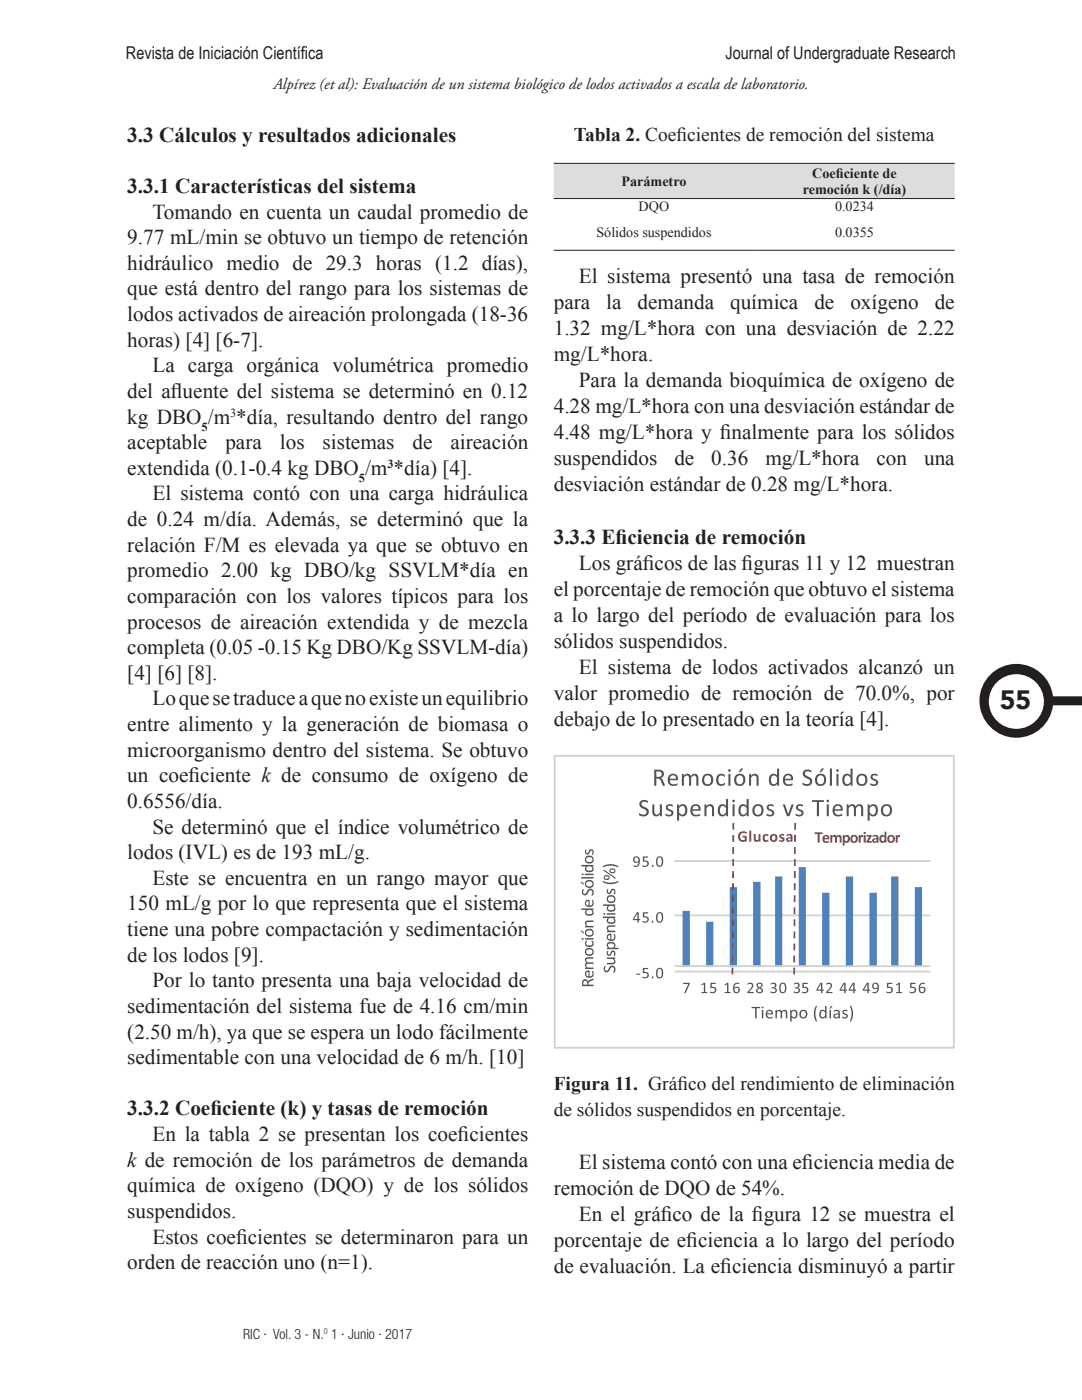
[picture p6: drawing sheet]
<svg xmlns="http://www.w3.org/2000/svg" width="216mm" height="279mm" viewBox="0 0 216 279" stroke-linecap="round" stroke-linejoin="round" font-family="sans-serif">
<path d="M197.2 135a7.4 7.4 0 0 1 7.8-2.2 7.4 7.4 0 0 1 5.1 6.2h5.8v1.8h-5.8a7.4 7.4 0 0 1-10.3 5.8 7.4 7.4 0 0 1-2.6-11.6zM197.3 140a5.5 5.5 0 0 0 11 0 5.5 5.5 0 0 0-11 0z" fill="#231f20"/>
<path d="M110.5 32.6h40v7h-40zM150.5 32.6h40v7h-40z" fill="#dcdddf"/>
<path d="M110.5 32.6h80M110.5 39.6h80M110.5 49.9h80" fill="none" stroke="#231f20" stroke-width=".2"/>
<path d="M134.6 171.8h51M134.6 182.7h51M134.6 193.9h51" fill="none" stroke="#cfd0cf" stroke-width=".35"/>
<path d="M182.5 177.1h1.5v15.9h-1.5zM177.8 174.9h1.5v18.1h-1.5zM173.5 178.2h1.4v14.8h-1.4zM168.8 174.9h1.4v18.1h-1.4zM164.1 178.2h1.4v14.8h-1.4zM159.4 173.1h1.4v19.9h-1.4zM154.7 174.9h1.4v18.1h-1.4zM150.3 176h1.5v17h-1.5zM145.6 177.1h1.5v15.9h-1.5zM140.9 183.9h1.4v9.1h-1.4zM136.2 181.8h1.4v11.2h-1.4z" fill="#4d82bd"/>
<path d="M134.6 192.8h51" fill="none" stroke="#cfd0cf" stroke-width=".35"/>
<g fill="#515456">
<path d="M127 194.3h.7v.2h-.7z"/>
<path d="M128.3 193.2h1v.2h-.8v.6a.7 .7 0 0 1 1 .8 .7 .7 0 0 1-1.1 .4l-.2-.1v-.2a.5 .5 0 0 0 .7 .1 .5 .5 0 0 0 0-.8h-.6z"/>
<path d="M128.3 182.1h1v.2h-.8v.6a.7 .7 0 0 1 1 .7 .7 .7 0 0 1-1.1 .5l-.2-.1v-.2a.5 .5 0 0 0 .7 .1 .5 .5 0 0 0 0-.8h-.6z"/>
<path d="M128.3 170.9l1 .1v.2h-.8v.5a.7 .7 0 0 1 1 .8 .7 .7 0 0 1-1.1 .5l-.2-.1v-.2a.5 .5 0 0 0 .7 0 .5 .5 0 0 0 0-.7l-.6-.1z"/>
<path d="M136.3 196.2h1.3l-.8 2h-.3l.8-1.8h-1z"/>
<path d="M140 196.5l.5-.4 .2 .1v1.8h.4v.2h-1.1v-.2h.4v-1.6l-.4 .3z"/>
<path d="M141.8 196.2h1v.2h-.8v.6a.7 .7 0 0 1 .9 .7 .7 .7 0 0 1-1.1 .5l-.1-.1v-.2a.5 .5 0 0 0 .7 0 .5 .5 0 0 0 0-.7h-.6z"/>
<path d="M144.6 196.5l.5-.4 .2 .1v1.8h.4v.2h-1.1v-.2h.5v-1.6l-.5 .3z"/>
<path d="M149.2 196.3a.67 .67 0 0 1 1 0 .67 .67 0 0 1-.1 1l-.7 .7h1v.2h-1.3v-.3l.7-.7a.49 .49 0 0 0 .1-.7 .49 .49 0 0 0-.7 0z"/>
<path d="M153.8 196.3a.58 .58 0 0 1 .9-.1 .58 .58 0 0 1-.1 .9h-.1a.6 .6 0 0 1 .5 .8 .6 .6 0 0 1-.9 .3 .27 .27 0 0 1-.3-.1 .27 .27 0 0 1 0-.3 .51 .51 0 0 0 .6 .2 .51 .51 0 0 0 .3-.6l-.7-.2v-.2a.42 .42 0 0 0 .6-.1 .42 .42 0 0 0-.2-.6 .42 .42 0 0 0-.6 .2z"/>
<path d="M158.5 196.3a.58 .58 0 0 1 .8-.1 .58 .58 0 0 1 0 .9h-.1a.6 .6 0 0 1 .4 .8 .6 .6 0 0 1-.9 .3 .27 .27 0 0 1-.3-.1 .27 .27 0 0 1 0-.3 .51 .51 0 0 0 .6 .2 .51 .51 0 0 0 .3-.6l-.7-.2v-.2a.42 .42 0 0 0 .6-.1 .42 .42 0 0 0-.2-.6 .42 .42 0 0 0-.5 .2z"/>
<path d="M160.1 196.2h1.1l-.1 .2h-.7v.6a.7 .7 0 0 1 .9 .7 .7 .7 0 0 1-1.1 .5l-.2-.1v-.2a.5 .5 0 0 0 .8 0 .5 .5 0 0 0-.1-.7h-.6z"/>
<path d="M164.9 196.3a.67 .67 0 0 1 1 0 .67 .67 0 0 1-.1 1l-.7 .7h1v.2h-1.3v-.3l.7-.7a.49 .49 0 0 0 .1-.7 .49 .49 0 0 0-.7 0z"/>
<path d="M177 196.2h1v.2h-.7v.6a.7 .7 0 0 1 .9 .7 .7 .7 0 0 1-1.1 .5l-.2-.1v-.2a.5 .5 0 0 0 .7 0 .5 .5 0 0 0 0-.7h-.6z"/>
<path d="M178.8 196.5l.5-.4 .3 .1v1.8h.4v.2h-1.2l.1-.2h.4v-1.6l-.5 .3z"/>
<path d="M181.6 196.2h1.1l-.1 .2h-.7v.6a.7 .7 0 0 1 .9 .7 .7 .7 0 0 1-1.1 .5l-.2-.1v-.2a.5 .5 0 0 0 .8 0 .5 .5 0 0 0-.1-.7h-.6z"/>
<path d="M116.8 191.2l.4-.2 1.2 .1v.2h-1.2a.37 .37 0 0 0-.3 .4 .37 .37 0 0 0 .4 .4h1.1v.2l-1.2 .1a.37 .37 0 0 0-.3 .4 .37 .37 0 0 0 .4 .3h1.1v.2l-1.6 .1v-.3h.2a.56 .56 0 0 1-.3-.5 .56 .56 0 0 1 .3-.5l-.3-.4z"/>
<path d="M116.9 187.8h.2a.59 .59 0 0 0 0 .7 .59 .59 0 0 0 .8 .2 .55 .55 0 0 0 .1-.9h.1a.64 .64 0 0 1 .4 .7 .64 .64 0 0 1-.7 .5 .78 .78 0 0 1-.9-.2 .78 .78 0 0 1 0-1z"/>
<path d="M116.8 183.9l.5-.2 1.1 .1v.2h-1.1a.39 .39 0 0 0-.4 .4 .39 .39 0 0 0 .4 .4h1.1v.2l-1.6 .1v-.3h.2l-.3-.4z"/>
<path d="M116.3 177.5h.2a.43 .43 0 0 0-.1 .6 .43 .43 0 0 0 .6 .1 .8 .8 0 0 1 .5-.7 .8 .8 0 0 1 .9 .2 .64 .64 0 0 1-.3 1h-.1a.57 .57 0 0 0 .2-.6 .57 .57 0 0 0-.5-.4l-.1 .1a.95 .95 0 0 1-1.3 .8l-.2-.5z"/>
<path d="M116 175.1l2.4-.1v.2v.1h-2.4z"/>
<path d="M116.8 169.6h.3a.31 .31 0 0 0-.2 .5 .31 .31 0 0 0 .5 0 .54 .54 0 0 1 .5-.6 .54 .54 0 0 1 .6 .5 .54 .54 0 0 1-.4 .6 .39 .39 0 0 0 .2-.5 .39 .39 0 0 0-.5-.3 .6 .6 0 0 1-.3 .6 .6 .6 0 0 1-.7-.1l-.1-.4z"/>
<path d="M120.6 192.9h.3a.43 .43 0 0 0-.2 .5 .43 .43 0 0 0 .6 .2 .8 .8 0 0 1 .5-.8 .8 .8 0 0 1 .9 .2 .64 .64 0 0 1-.3 1.1 .57 .57 0 0 0 .1-.7 .57 .57 0 0 0-.5-.3h-.1a.95 .95 0 0 1-1.2 .8l-.2-.4z"/>
<path d="M121.1 191.1h1.7v.2h-.3a.6 .6 0 0 1 .3 .8 .6 .6 0 0 1-.7 .4h-1v-.3h1.1a.39 .39 0 0 0 .4-.4 .39 .39 0 0 0-.3-.4h-1.2z"/>
<path d="M121.2 189.8h.2a.31 .31 0 0 0-.1 .5 .31 .31 0 0 0 .4 0 .54 .54 0 0 1 .5-.5 .54 .54 0 0 1 .6 .4 .54 .54 0 0 1-.4 .6 .39 .39 0 0 0 .2-.5 .39 .39 0 0 0-.4-.2 .6 .6 0 0 1-.4 .6 .6 .6 0 0 1-.7-.1v-.5z"/>
<path d="M121.2 184.9l.4-.2h1.2l-.1 .3h-1a.39 .39 0 0 0-.4 .3 .39 .39 0 0 0 .3 .4h1.1l.1 .3h-1.7v-.2h.2l-.2-.4z"/>
<path d="M121.2 177.5h.2a.31 .31 0 0 0-.1 .4 .31 .31 0 0 0 .4 .1 .54 .54 0 0 1 .5-.6 .54 .54 0 0 1 .6 .4 .54 .54 0 0 1-.4 .7v-.1a.39 .39 0 0 0 .2-.4 .39 .39 0 0 0-.4-.3 .6 .6 0 0 1-.4 .6 .6 .6 0 0 1-.7-.1v-.4z"/>
<path d="M120.3 175.8a3.9 3.9 0 0 0 3.1 0v.2a2.63 2.63 0 0 1-3.1-.1z"/>
<path d="M120.3 172.8a2.64 2.64 0 0 1 3.1 .2v.1a4 4 0 0 0-3.1 0z"/>
<path d="M150 201h1.7l-.1 .2h-.6l-.1 2h-.2v-2h-.7z"/>
<path d="M154.7 201.6h.3v.2a.56 .56 0 0 1 .5-.3 .56 .56 0 0 1 .5 .3 .58 .58 0 0 1 .7-.3 .58 .58 0 0 1 .4 .7v1h-.2l-.1-1.2a.37 .37 0 0 0-.4-.2 .37 .37 0 0 0-.3 .3v1.1h-.3l-.1-1.2a.37 .37 0 0 0-.3-.2 .37 .37 0 0 0-.4 .3v1.1h-.2z"/>
<path d="M162.8 200.8l.2-.1a4 4 0 0 0 0 3.1h-.1a2.8 2.8 0 0 1-.1-3z"/>
<path d="M168.2 201.7a.64 .64 0 0 1 .9 0l-.1 .2a.31 .31 0 0 0-.4-.2 .31 .31 0 0 0-.1 .5 .54 .54 0 0 1 .6 .5 .54 .54 0 0 1-.4 .6 .54 .54 0 0 1-.6-.4 .39 .39 0 0 0 .5 .2 .39 .39 0 0 0 .2-.5 .65 .65 0 0 1-.6-.9z"/>
<path d="M169.6 200.8l.1-.1a2.63 2.63 0 0 1 0 3.1h-.1a3.9 3.9 0 0 0 0-3z"/>
<path d="M136.1 154.5h.3v.3a.79 .79 0 0 1 1.4 .1 .81 .81 0 0 1 1-.5 .81 .81 0 0 1 .6 .9l-.1 1.5h-.4v-1.4a.53 .53 0 0 0-.4-.7 .53 .53 0 0 0-.6 .5l-.1 1.6h-.3v-1.4a.53 .53 0 0 0-.4-.7 .53 .53 0 0 0-.6 .5v1.6h-.4z"/>
<path d="M143.2 154.7a.87 .87 0 0 1 1.4 .1v.2a.81 .81 0 0 0-.9-.1 .81 .81 0 0 0-.4 .9 .73 .73 0 0 0 .6 .7 .73 .73 0 0 0 .7-.3v.1a.48 .48 0 0 1-.1 .5 .48 .48 0 0 1-.5 .1 1.24 1.24 0 0 1-1.1-.8 1.24 1.24 0 0 1 .2-1.3z"/>
<path d="M149.5 154.5h.3v.3a.84 .84 0 0 1 1-.4 .84 .84 0 0 1 .6 1l-.1 1.4h-.3v-1.4a.57 .57 0 0 0-.4-.7 .57 .57 0 0 0-.7 .5v1.6h-.4z"/>
<path d="M160.5 153.8a.94 .94 0 0 1 1.4 .1v.2a.79 .79 0 0 0-1.3 .3l.2 .3 .3 .2a1.02 1.02 0 0 1 .9 1.3 1.02 1.02 0 0 1-1.4 .6 .36 .36 0 0 1-.4-.2 .36 .36 0 0 1 0-.4 .86 .86 0 0 0 1.4-.2l-.1-.4-.6-.3a.9 .9 0 0 1-.4-1.5z"/>
<path d="M165.6 153.4h.4v3.3l-.1 .1-.3-.1z"/>
<path d="M173.9 154.6a.89 .89 0 0 1 1.2 0 .15 .15 0 0 1 0 .3 .15 .15 0 0 1-.2-.1 .44 .44 0 0 0-.8 .1 .44 .44 0 0 0 .6 .6 .73 .73 0 0 1 .5 1 .73 .73 0 0 1-1.1 .3 .32 .32 0 0 1-.4-.1 .32 .32 0 0 1 .1-.4 .56 .56 0 0 0 .6 .3 .56 .56 0 0 0 .4-.6l-.2-.1a.82 .82 0 0 1-.7-.4 .82 .82 0 0 1 0-.9z"/>
<path d="M127.8 159.9a.94 .94 0 0 1 1.5 .1l-.1 .2a.79 .79 0 0 0-1.2 .2l.1 .4 .4 .2a1.02 1.02 0 0 1 .9 1.3 1.02 1.02 0 0 1-1.5 .6 .36 .36 0 0 1-.3-.2 .36 .36 0 0 1 0-.4 .86 .86 0 0 0 1.4-.3l-.1-.3-.6-.3a.9 .9 0 0 1-.5-1.5z"/>
<path d="M130.2 160.6h.4v1.3a.57 .57 0 0 0 .4 .7 .57 .57 0 0 0 .7-.4v-1.6l.3-.1 .1 2.4h-.4v-.4a.84 .84 0 0 1-1 .4 .84 .84 0 0 1-.5-.9z"/>
<path d="M133.1 160.7a.89 .89 0 0 1 1.1 0 .15 .15 0 0 1 0 .2 .15 .15 0 0 1-.2 0 .44 .44 0 0 0-.7 .1 .44 .44 0 0 0 .5 .6 .73 .73 0 0 1 .5 1 .73 .73 0 0 1-1 .3 .32 .32 0 0 1-.4-.1 .32 .32 0 0 1 0-.4 .56 .56 0 0 0 .6 .2 .56 .56 0 0 0 .4-.5l-.1-.1a.82 .82 0 0 1-.8-.4 .82 .82 0 0 1 .1-.9z"/>
<path d="M140.6 160.6h.3v.3a.84 .84 0 0 1 1.1-.4 .84 .84 0 0 1 .5 1l-.1 1.4-.3-.1v-1.3a.57 .57 0 0 0-.4-.7 .57 .57 0 0 0-.7 .5v1.5l-.4 .1z"/>
<path d="M153.2 160.7a.89 .89 0 0 1 1.2 0 .15 .15 0 0 1 0 .2 .15 .15 0 0 1-.3 0 .44 .44 0 0 0-.7 .1 .44 .44 0 0 0 .5 .6 .73 .73 0 0 1 .5 1 .73 .73 0 0 1-1 .3 .32 .32 0 0 1-.4-.1 .32 .32 0 0 1 0-.4 .56 .56 0 0 0 .7 .2 .56 .56 0 0 0 .3-.5l-.1-.1a.82 .82 0 0 1-.8-.4 .82 .82 0 0 1 .1-.9z"/>
<path d="M156.2 160.6h.4l.7 1.9 .6-1.9h.4l-.8 2.3-.5-.1z"/>
<path d="M159 160.7a.89 .89 0 0 1 1.2 0 .15 .15 0 0 1 0 .2 .15 .15 0 0 1-.2 0 .44 .44 0 0 0-.8 .1 .44 .44 0 0 0 .6 .6 .73 .73 0 0 1 .5 1 .73 .73 0 0 1-1.1 .3 .32 .32 0 0 1-.4-.1 .32 .32 0 0 1 .1-.4 .56 .56 0 0 0 .6 .2 .56 .56 0 0 0 .4-.5l-.1-.1a.82 .82 0 0 1-.8-.4 .82 .82 0 0 1 0-.9z"/>
<path d="M162 159.7h2.4l-.1 .3h-.9v2.9l-.4-.1v-2.8h-.9z"/>
<path d="M169 160.6h.3v.3a.79 .79 0 0 1 1.4 0 .81 .81 0 0 1 1-.4 .81 .81 0 0 1 .5 .9l-.1 1.5-.3-.1v-1.3a.53 .53 0 0 0-.4-.7 .53 .53 0 0 0-.6 .5l-.1 1.6-.3-.1v-1.3a.53 .53 0 0 0-.4-.7 .53 .53 0 0 0-.7 .5v1.5l-.3 .1z"/>
<path d="M131.2 193.3a.75 .75 0 0 1 .9 0 .75 .75 0 0 1 .2 .9 .77 .77 0 0 1-.7 1.1 .77 .77 0 0 1-.7-1.1zM131.4 193.4l-.2 .6a.76 .76 0 0 0 .4 1 1.07 1.07 0 0 0 .3-1.5z"/>
<path d="M127.1 182.1h.4v1.3l.2 .1v.1h-.2l-.1 .5h-.2v-.5h-.9zM127.2 182.3l-.7 1.1h.7z"/>
<path d="M131.2 182.2a.75 .75 0 0 1 .9 0 .75 .75 0 0 1 .2 .9 .77 .77 0 0 1-.7 1 .77 .77 0 0 1-.7-1zM131.4 182.3l-.2 .6a.76 .76 0 0 0 .4 1 1.07 1.07 0 0 0 .3-1.5z"/>
<path d="M126.5 171.1a.76 .76 0 0 1 1 0 .76 .76 0 0 1 .2 .9 .8 .8 0 0 1-.4 .9 .8 .8 0 0 1-.9-.1v-.1a.7 .7 0 0 0 1-.6 .66 .66 0 0 1-.9-.1 .66 .66 0 0 1 0-.9zM126.7 171.2a.44 .44 0 0 0 .1 .7 .44 .44 0 0 0 .7-.4 .44 .44 0 0 0-.7-.4z"/>
<path d="M131.2 171.1a.75 .75 0 0 1 .9 0 .75 .75 0 0 1 .2 .8 .77 .77 0 0 1-.7 1.1 .77 .77 0 0 1-.7-1zM131.4 171.2l-.2 .6a.76 .76 0 0 0 .4 1 1.07 1.07 0 0 0 .3-1.5z"/>
<path d="M146.6 196.3l.7-.2 .2 .1v.2a.68 .68 0 0 0-.9 .7 .67 .67 0 0 1 1 .2 .67 .67 0 0 1-.5 1 .67 .67 0 0 1-.8-.8v-.8zM146.5 197.6a.45 .45 0 0 0 .9 0 .45 .45 0 0 0-.9 0z"/>
<path d="M151.1 196.3a.58 .58 0 0 1 .8-.2 .58 .58 0 0 1 .1 .8l-.2 .2a.59 .59 0 0 1 .4 .8 .59 .59 0 0 1-.8 .3 .54 .54 0 0 1-.5-.5 .54 .54 0 0 1 .4-.6l-.3-.3zM151.1 197.7a.45 .45 0 0 0 .9 0 .45 .45 0 0 0-.9 0zM151.3 196.7a.33 .33 0 0 0 .6 0 .33 .33 0 0 0-.6 0z"/>
<path d="M155.7 196.3a.75 .75 0 0 1 1 0 .75 .75 0 0 1 .2 .9 .77 .77 0 0 1-.7 1 .77 .77 0 0 1-.7-1zM156 196.4l-.2 .6a.76 .76 0 0 0 .4 1 1.07 1.07 0 0 0 .3-1.5z"/>
<path d="M163.7 196.2h.4v1.3l.3 .1-.1 .1h-.2l-.1 .5h-.2v-.5h-.9zM163.8 196.4l-.7 1.1h.7z"/>
<path d="M168.3 196.2h.4v1.3l.3 .1v.1h-.3v.5h-.2l-.1-.5h-.9zM168.4 196.4l-.6 1.1h.6z"/>
<path d="M170.1 196.2h.4v1.3l.3 .1v.1h-.3v.5h-.2v-.5h-1zM170.2 196.4l-.6 1.1h.7z"/>
<path d="M172.9 196.2h.4v1.3l.3 .1v.1h-.3v.5h-.2v-.5h-.9zM173.1 196.4l-.7 1.1h.7z"/>
<path d="M174.2 196.3a.76 .76 0 0 1 1 0 .76 .76 0 0 1 .2 .9 .8 .8 0 0 1-.4 .9 .8 .8 0 0 1-.9-.1v-.1a.7 .7 0 0 0 1-.6 .66 .66 0 0 1-.9-.1 .66 .66 0 0 1 0-.9zM174.4 196.4a.44 .44 0 0 0 .1 .7 .44 .44 0 0 0 .7-.4 .44 .44 0 0 0-.7-.3z"/>
<path d="M183.6 196.3l.7-.2 .3 .1v.2a.68 .68 0 0 0-1 .7 .67 .67 0 0 1 1 .2 .67 .67 0 0 1-.5 1 .67 .67 0 0 1-.8-.8l.1-.8zM183.6 197.6a.42 .42 0 0 0 .8 0 .42 .42 0 0 0-.8 0z"/>
<path d="M116.4 195.6l.6-.1 .3 .4 1-.6a.16 .16 0 0 1 .2 .1 .16 .16 0 0 1-.1 .2l-.7 .3a.51 .51 0 0 0-.3 .6h1v.3h-2.2v-.8zM116.5 195.8l-.1 .7h.8v-.4a.39 .39 0 0 0-.7-.3z"/>
<path d="M116.9 193.8l.7-.1v1.1a.72 .72 0 0 0 .5-1h.2a.86 .86 0 0 1 0 1.1 .86 .86 0 0 1-1.2 .1 .86 .86 0 0 1-.2-1.2zM117.1 194.1a.45 .45 0 0 0-.1 .5 .45 .45 0 0 0 .4 .2v-.8z"/>
<path d="M116.9 189.4a.85 .85 0 0 1 1.4 .1 .85 .85 0 0 1-.5 1.2 .84 .84 0 0 1-1-.3 .84 .84 0 0 1 .1-1zM117.1 189.6a.57 .57 0 0 0 .5 .9 .57 .57 0 0 0 .5-.8l-.5-.2z"/>
<path d="M116.1 187.4a.19 .19 0 0 1 .3 0 .19 .19 0 0 1-.3 0zM116.8 187.2h1.6v.2l-1.6 .1z"/>
<path d="M116 185.7l.5 .4v.2l-.5-.3zM116.9 185.6a.85 .85 0 0 1 1.4 .1 .85 .85 0 0 1-.5 1.2 .84 .84 0 0 1-1-.3 .84 .84 0 0 1 .1-1zM117.1 185.8a.57 .57 0 0 0 .5 .8 .57 .57 0 0 0 .5-.8l-.5-.1z"/>
<path d="M116 181.3h2.4v.2l-.2 .1a.71 .71 0 0 1 .1 .9 .71 .71 0 0 1-.9 .3 .65 .65 0 0 1-.6-.5 .65 .65 0 0 1 .2-.7h-1zM117.1 181.7a.53 .53 0 0 0 .1 .7 .53 .53 0 0 0 .7 0l.3-.3-.2-.4-.7-.1z"/>
<path d="M116.9 179.7l.7-.1v1.1a.72 .72 0 0 0 .5-1.1h.2a.86 .86 0 0 1 0 1.2 .86 .86 0 0 1-1.2 .1 .86 .86 0 0 1-.2-1.2zM117.1 180a.45 .45 0 0 0-.1 .5 .45 .45 0 0 0 .4 .2v-.8z"/>
<path d="M116 176l.5 .3v.2l-.5-.3zM116.9 175.8a.85 .85 0 0 1 1.4 .1 .85 .85 0 0 1-.5 1.3 .84 .84 0 0 1-1-.4 .84 .84 0 0 1 .1-1zM117.1 176.1a.57 .57 0 0 0 .5 .8 .57 .57 0 0 0 .5-.8l-.5-.2z"/>
<path d="M116.1 174.5a.19 .19 0 0 1 .3 0 .19 .19 0 0 1-.3 0zM116.8 174.4h1.6v.2l-1.6 .1z"/>
<path d="M116 172.6h2.4v.3h-.2a.71 .71 0 0 1 .1 .9 .71 .71 0 0 1-.9 .3 .66 .66 0 0 1-.6-.4 .66 .66 0 0 1 .2-.8h-1zM117.1 173a.53 .53 0 0 0 .1 .7 .53 .53 0 0 0 .7 0l.3-.3-.2-.4-.7-.1z"/>
<path d="M116.9 170.9a.85 .85 0 0 1 1.4 .2 .85 .85 0 0 1-.5 1.2 .84 .84 0 0 1-1-.3 .84 .84 0 0 1 .1-1.1zM117.1 171.2a.57 .57 0 0 0 .5 .8 .57 .57 0 0 0 .5-.8l-.5-.1z"/>
<path d="M121.2 188.2a.87 .87 0 0 1 1.1-.2 .87 .87 0 0 1 .4 .9l-.1 .2h.8v.3h-2.3v-.2h.3l-.3-.5zM121.4 188.4l-.1 .3 .2 .4h.8a.51 .51 0 0 0 .1-.7 .51 .51 0 0 0-.7-.1z"/>
<path d="M121.3 186.5l.7-.1v1.1a.72 .72 0 0 0 .5-1.1h.1a.86 .86 0 0 1 0 1.2 .86 .86 0 0 1-1.1 0 .86 .86 0 0 1-.2-1.1zM121.4 186.7a.45 .45 0 0 0-.1 .5 .45 .45 0 0 0 .5 .3v-.9z"/>
<path d="M120.3 182.9h2.5v.3h-.3a.71 .71 0 0 1 .2 .9 .71 .71 0 0 1-.9 .3 .66 .66 0 0 1-.7-.4 .66 .66 0 0 1 .2-.8h-.9zM121.5 183.3a.53 .53 0 0 0 .1 .7 .53 .53 0 0 0 .7 0l.3-.3-.3-.4-.7-.1z"/>
<path d="M120.4 182.4a.2 .2 0 0 1 .4 0 .2 .2 0 0 1-.4 0zM121.1 182.3l1.6-.1 .1 .3h-1.7z"/>
<path d="M120.3 180.5h2.5v.3h-.3a.71 .71 0 0 1 .2 .9 .71 .71 0 0 1-.9 .2 .66 .66 0 0 1-.7-.4 .66 .66 0 0 1 .2-.7h-.9zM121.5 180.9a.53 .53 0 0 0 .1 .7 .53 .53 0 0 0 .7 0l.3-.3-.3-.4-.7-.1z"/>
<path d="M121.3 178.8a.85 .85 0 0 1 1.4 .1 .85 .85 0 0 1-.6 1.3 .84 .84 0 0 1-.9-.3 .84 .84 0 0 1 .1-1.1zM121.4 179.1a.57 .57 0 0 0 .5 .8 .57 .57 0 0 0 .6-.8l-.6-.2z"/>
<path d="M120.4 173.5l2.4 1.6v.3l-2.3-1.6zM120.6 174.8a.56 .56 0 0 1 .9-.1 .56 .56 0 0 1-.2 .9h-.1a.53 .53 0 0 1-.6-.1 .53 .53 0 0 1 0-.7zM120.7 175a.35 .35 0 0 0 .4 .4 .35 .35 0 0 0 .3-.4zM121.7 173.5a.56 .56 0 0 1 .9-.1 .56 .56 0 0 1-.1 .8l-.2 .1a.53 .53 0 0 1-.6-.2 .53 .53 0 0 1 0-.6zM121.9 173.6a.35 .35 0 0 0 .3 .4 .35 .35 0 0 0 .3-.4z"/>
<path d="M152 201.1a.19 .19 0 0 1 .3 0 .19 .19 0 0 1-.3 0zM152 201.6h.3l-.1 1.6h-.2z"/>
<path d="M153 201.8a.67 .67 0 0 1 .9-.2 .67 .67 0 0 1 .2 .9h-1a.72 .72 0 0 0 1.1 .4v.2a.9 .9 0 0 1-1.2-.1 .9 .9 0 0 1 0-1.2zM153.2 201.9l-.1 .3h.9a.43 .43 0 0 0-.3-.4 .43 .43 0 0 0-.5 .1z"/>
<path d="M157.7 201.6h.2v.2a.71 .71 0 0 1 1-.2 .71 .71 0 0 1 .2 1 .65 .65 0 0 1-.4 .6 .65 .65 0 0 1-.7-.2v.8l-.3 .1zM158.1 201.9l-.1 .2v.6a.51 .51 0 0 0 .7 .2 .51 .51 0 0 0 .1-.7 .4 .4 0 0 0-.3-.4 .4 .4 0 0 0-.4 .1z"/>
<path d="M159.7 201.8a.83 .83 0 0 1 1.2 .1 .83 .83 0 0 1-.2 1.2 .83 .83 0 0 1-1.1-.3l-.1-.6zM160 201.9a.6 .6 0 0 0-.2 .8 .6 .6 0 0 0 .9 .1l.1-.3a.53 .53 0 0 0-.2-.6 .53 .53 0 0 0-.6 0z"/>
<path d="M163.7 201.7l.5-.2 .4 .3v-1h.3v2.4h-.2v-.2a.71 .71 0 0 1-1 .2 .71 .71 0 0 1-.2-1zM163.9 201.9a.6 .6 0 0 0-.2 .7 .6 .6 0 0 0 .7 .4l.2-.3v-.6l-.3-.3z"/>
<path d="M165.8 200.8h.3l-.4 .5h-.2zM165.5 201.6h.3l-.1 1.6h-.2z"/>
<path d="M166.4 201.7a.73 .73 0 0 1 1.2 .4v1.1h-.2l-.1-.2a.56 .56 0 0 1-.7 .3 .56 .56 0 0 1-.3-.8 .56 .56 0 0 1 .8-.2h.2a.54 .54 0 0 0-.3-.5 .54 .54 0 0 0-.6 .1zM166.6 202.6a.35 .35 0 0 0 .2 .5 .35 .35 0 0 0 .5-.3v-.3z"/>
<path d="M130.6 153.6h.8a.86 .86 0 0 1 1.1 .6 .86 .86 0 0 1-.6 1.1l.3 .3 .4 1a.22 .22 0 0 1-.1 .3 .22 .22 0 0 1-.3-.2l-.3-.7a.76 .76 0 0 0-.9-.6v1.4h-.4zM131 154v1h.4a.55 .55 0 0 0 .6-.5 .55 .55 0 0 0-.7-.5z"/>
<path d="M133.5 154.7a.94 .94 0 0 1 1.3-.2 .94 .94 0 0 1 .3 1.2h-1.4a.93 .93 0 0 0 1.4 .7l.1 .2a1.25 1.25 0 0 1-1.7-.1 1.25 1.25 0 0 1 0-1.8zM133.8 154.9l-.1 .5h1.2a.6 .6 0 0 0-.4-.6 .6 .6 0 0 0-.7 .1z"/>
<path d="M140.4 154.8a1.18 1.18 0 0 1 1.6-.1 1.18 1.18 0 0 1 .2 1.6 1.17 1.17 0 0 1-1.7 .4 1.17 1.17 0 0 1-.3-1.7zM140.8 154.9a.89 .89 0 0 0-.3 1.1 .89 .89 0 0 0 1 .4 .89 .89 0 0 0 .4-1 .89 .89 0 0 0-1-.6z"/>
<path d="M145.3 153.8a.26 .26 0 0 1 .5 0 .26 .26 0 0 1-.5 0zM145.4 154.5h.4v2.2l-.2 .1h-.3z"/>
<path d="M146.8 154.8a1.18 1.18 0 0 1 1.6-.1 1.18 1.18 0 0 1 .2 1.6 1.17 1.17 0 0 1-1.7 .4 1.17 1.17 0 0 1-.3-1.7zM147.2 154.9a.89 .89 0 0 0-.3 1.1 .89 .89 0 0 0 1 .4 .88 .88 0 0 0 .4-1 .88 .88 0 0 0-1-.6zM147.8 153.4h.5l-.6 .7h-.2z"/>
<path d="M153.8 154.6l.6-.2 .7 .3v-1.3h.4l-.1 3.4h-.3v-.3a.98 .98 0 0 1-1.3 .2 .98 .98 0 0 1-.4-1.2zM154 154.9l-.2 .6a.67 .67 0 0 0 .1 .8 .67 .67 0 0 0 .8 .1l.4-.3v-.9a.65 .65 0 0 0-1.1-.3z"/>
<path d="M156.5 154.7a.94 .94 0 0 1 1.3-.2 .94 .94 0 0 1 .3 1.2h-1.5a.93 .93 0 0 0 1.5 .7l.1 .2a1.25 1.25 0 0 1-1.7-.1 1.25 1.25 0 0 1 0-1.8zM156.8 154.9l-.2 .5h1.2a.6 .6 0 0 0-.3-.6 .6 .6 0 0 0-.7 .1z"/>
<path d="M162.9 154.8a1.18 1.18 0 0 1 1.6-.1 1.18 1.18 0 0 1 .2 1.6 1.17 1.17 0 0 1-1.6 .4 1.17 1.17 0 0 1-.3-1.7zM163.3 154.9a.89 .89 0 0 0-.2 1.1 .89 .89 0 0 0 .9 .4 .88 .88 0 0 0 .4-1 .88 .88 0 0 0-1-.6zM164 153.4h.4l-.5 .7h-.3z"/>
<path d="M166.8 153.8a.3 .3 0 0 1 .6 0 .3 .3 0 0 1-.6 0zM166.9 154.5h.4v2.2l-.1 .1h-.3z"/>
<path d="M168.4 154.6l.6-.2 .7 .3v-1.3h.4v3.4h-.3v-.3a.98 .98 0 0 1-1.3 .2 .98 .98 0 0 1-.4-1.2zM168.7 154.9l-.2 .6a.67 .67 0 0 0 .1 .8 .67 .67 0 0 0 .8 .1l.3-.3v-.9a.65 .65 0 0 0-1-.3z"/>
<path d="M171.1 154.8a1.18 1.18 0 0 1 1.6-.1 1.18 1.18 0 0 1 .3 1.6 1.17 1.17 0 0 1-1.7 .4 1.17 1.17 0 0 1-.3-1.7zM171.5 154.9a.89 .89 0 0 0-.2 1.1 .89 .89 0 0 0 1 .4 .89 .89 0 0 0 .4-1 .89 .89 0 0 0-1-.6z"/>
<path d="M135.1 160.6h.3l.1 .3a.97 .97 0 0 1 1.2-.3 .97 .97 0 0 1 .4 1.3 .93 .93 0 0 1-.5 1 .93 .93 0 0 1-1.1-.3v1.1l-.3 .1zM135.7 161.1l-.2 .2v.9a.68 .68 0 0 0 .9 .3 .68 .68 0 0 0 .3-.9 .58 .58 0 0 0-.3-.7 .58 .58 0 0 0-.7 .2z"/>
<path d="M138 160.8a.94 .94 0 0 1 1.3-.2 .94 .94 0 0 1 .3 1.2h-1.4a.93 .93 0 0 0 1.5 .6v.3a1.25 1.25 0 0 1-1.7-.2 1.25 1.25 0 0 1 0-1.7zM138.3 161l-.1 .5h1.2a.6 .6 0 0 0-.3-.6 .6 .6 0 0 0-.8 .1z"/>
<path d="M143.6 160.7l.6-.2 .7 .3v-1.3h.4v3.4h-.4v-.4a.98 .98 0 0 1-1.3 .3 .98 .98 0 0 1-.4-1.2zM143.9 161l-.2 .5a.67 .67 0 0 0 0 .8 .67 .67 0 0 0 .8 .2l.4-.3v-.9a.65 .65 0 0 0-1-.3z"/>
<path d="M146.1 159.8a.26 .26 0 0 1 .5 0 .26 .26 0 0 1-.5 0zM146.2 160.6h.4v2.2l-.1 .1-.3-.1z"/>
<path d="M147.7 160.7l.6-.2 .7 .3v-1.3h.4v3.4h-.4v-.4a.98 .98 0 0 1-1.3 .3 .98 .98 0 0 1-.4-1.2zM148 161l-.2 .5a.67 .67 0 0 0 .1 .8 .67 .67 0 0 0 .7 .2l.4-.3v-.9a.65 .65 0 0 0-1-.3z"/>
<path d="M150.4 160.8a1.18 1.18 0 0 1 1.6-.1 1.18 1.18 0 0 1 .2 1.6 1.17 1.17 0 0 1-1.6 .5 1.17 1.17 0 0 1-.3-1.7zM150.8 161a.89 .89 0 0 0-.2 1 .89 .89 0 0 0 1 .5 .89 .89 0 0 0 .3-1 .89 .89 0 0 0-1-.6z"/>
<path d="M164.9 159.8a.26 .26 0 0 1 .5 0 .26 .26 0 0 1-.5 0zM165 160.6h.4v2.2l-.1 .1-.3-.1z"/>
<path d="M166.4 160.8a.94 .94 0 0 1 1.3-.2 .94 .94 0 0 1 .3 1.2h-1.5a.93 .93 0 0 0 1.5 .6l.1 .3a1.25 1.25 0 0 1-1.7-.2 1.25 1.25 0 0 1 0-1.7zM166.7 161l-.2 .5h1.3a.6 .6 0 0 0-.4-.6 .6 .6 0 0 0-.7 .1z"/>
<path d="M173.1 160.6h.4v.3a.97 .97 0 0 1 1.3-.3 .97 .97 0 0 1 .4 1.3 .93 .93 0 0 1-.6 1 .93 .93 0 0 1-1.1-.3v1.1l-.3 .1zM173.7 161.1l-.2 .2v.9a.68 .68 0 0 0 1 .3 .68 .68 0 0 0 .2-.9 .58 .58 0 0 0-.3-.7 .58 .58 0 0 0-.7 .2z"/>
<path d="M176.1 160.8a1.18 1.18 0 0 1 1.6-.1 1.18 1.18 0 0 1 .2 1.6 1.17 1.17 0 0 1-1.7 .5 1.17 1.17 0 0 1-.3-1.7zM176.5 161a.89 .89 0 0 0-.3 1 .89 .89 0 0 0 1 .5 .89 .89 0 0 0 .4-1 .89 .89 0 0 0-1-.6z"/>
<circle cx="130.2" cy="195.1" r=".19"/>
<circle cx="130.2" cy="183.9" r=".19"/>
<circle cx="130.2" cy="172.8" r=".19"/>
</g>
<path d="M110.7 150.8h79.6v58.3h-79.6z" fill="none" stroke="#cfd0cf" stroke-width=".35"/>
<path d="M146.1 194.5l.2-30.3M158.5 194.5l.2-30.3" fill="none" stroke="#ee2d2d" stroke-width=".35" stroke-dasharray="1.4 1" stroke-linecap="butt"/>
<g fill="#ee2d2d">
<path d="M162.6 166.1l1.5 .1v.3h-.5l-.1 1.7-.4-.1v-1.6h-.5z"/>
<path d="M165.7 166.7h.3v.2a.67 .67 0 0 1 1-.1l.3-.2a.5 .5 0 0 1 .6 .6v.9l-.3 .1-.1-1.1a.28 .28 0 0 0-.5 .1v.9l-.4 .1-.1-1.1a.28 .28 0 0 0-.2-.1 .28 .28 0 0 0-.2 .2v.9l-.4 .1z"/>
<path d="M171.3 166.7h.4v.2l.3-.3 .2 .1v.3h-.2l-.3 .2v1l-.4-.1z"/>
<path d="M172.9 166.7h1v.3l-.6 .9h.6v.3h-1v-.4l.6-.8h-.6z"/>
<path d="M178.7 166.7h.3l.1 .2 .2-.3 .3 .1v.3h-.3l-.2 .2-.1 1-.3-.1z"/>
<path d="M147.5 166.2a.89 .89 0 0 1 1.5 0v.2a.79 .79 0 0 0-1.1 0 .79 .79 0 0 0 0 1.1l.3 .2 .4-.1v-.5h-.4v-.2l.7-.1 .1 1a1.08 1.08 0 0 1-1.5-.1 1.08 1.08 0 0 1 0-1.5z"/>
<path d="M149.5 165.8h.4v2.1l-.1 .1-.3-.1z"/>
<path d="M150.4 166.5h.4l.1 1.1a.3 .3 0 0 0 .4-.1l.1-1h.3v1.5h-.3v-.2a.55 .55 0 0 1-.7 .2 .55 .55 0 0 1-.3-.6z"/>
<path d="M152.4 166.6a.6 .6 0 0 1 .9 0v.3l-.1-.1a.37 .37 0 0 0-.5 0 .37 .37 0 0 0-.1 .4 .41 .41 0 0 0 .2 .4 .41 .41 0 0 0 .5-.1v.1a.34 .34 0 0 1-.1 .4 .34 .34 0 0 1-.4 0 .82 .82 0 0 1-.6-.5 .82 .82 0 0 1 .2-.9z"/>
<path d="M155.6 166.5a.59 .59 0 0 1 .9 .1l-.1 .2a.26 .26 0 0 0-.3-.2 .26 .26 0 0 0-.2 .4 .54 .54 0 0 1 .6 .4 .54 .54 0 0 1-.4 .6 .54 .54 0 0 1-.6-.4 .3 .3 0 0 0 .4 .2 .3 .3 0 0 0 .2-.4 .57 .57 0 0 1-.5-.3 .57 .57 0 0 1 0-.6z"/>
<path d="M164.3 166.8a.64 .64 0 0 1 .9-.1 .64 .64 0 0 1 .2 .8h-.9a.62 .62 0 0 0 .9 .3v.1a.3 .3 0 0 1-.1 .3 .3 .3 0 0 1-.3 0 .8 .8 0 0 1-.9-.4 .8 .8 0 0 1 .2-1zM164.6 167l-.1 .3h.6l-.1-.4z"/>
<path d="M168.2 166.7h.3v.2a.65 .65 0 0 1 .9-.2 .65 .65 0 0 1 .2 .9 .58 .58 0 0 1-.4 .6 .58 .58 0 0 1-.6-.2v.7h-.4zM168.6 167.1v.6a.39 .39 0 0 0 .5 0 .39 .39 0 0 0 0-.6l-.2-.1z"/>
<path d="M169.6 167.4a.8 .8 0 0 1 1.6 0 .8 .8 0 0 1-1.6 0zM170.2 167a.45 .45 0 0 0-.1 .6 .45 .45 0 0 0 .6 .2l.1-.5a.34 .34 0 0 0-.2-.3 .34 .34 0 0 0-.4 0z"/>
<path d="M172.3 166.2a.25 .25 0 0 1 .5 0 .25 .25 0 0 1-.5 0zM172.3 166.7h.4v1.5l-.4-.1z"/>
<path d="M174.1 166.8a.74 .74 0 0 1 1.2 .4v1h-.3v-.2a.53 .53 0 0 1-.7 .2 .53 .53 0 0 1-.2-.7 .53 .53 0 0 1 .7-.2h.1a.49 .49 0 0 0-.8-.3zM174.4 167.6a.25 .25 0 0 0 .2 .4 .25 .25 0 0 0 .3-.2v-.3z"/>
<path d="M175.7 166.7l.4-.1 .4 .2v-.8h.4v2.2h-.3l-.1-.2a.68 .68 0 0 1-.9 0 .68 .68 0 0 1-.1-.9zM176 167a.42 .42 0 0 0-.2 .6 .42 .42 0 0 0 .6 .2l.1-.1v-.5l-.3-.2z"/>
<path d="M177 167.4a.8 .8 0 0 1 1.6 0 .8 .8 0 0 1-1.6 0zM177.6 167a.45 .45 0 0 0-.2 .6 .45 .45 0 0 0 .7 .2v-.5a.34 .34 0 0 0-.1-.3 .34 .34 0 0 0-.4 0z"/>
<path d="M153.5 167.2a.8 .8 0 0 1 1.6 0 .8 .8 0 0 1-1.6 0zM154.2 166.8a.45 .45 0 0 0-.2 .6 .45 .45 0 0 0 .6 .2l.1-.5a.34 .34 0 0 0-.2-.3 .34 .34 0 0 0-.3 0z"/>
<path d="M157 166.6a.74 .74 0 0 1 1.2 .4l-.1 1h-.2l-.1-.2a.53 .53 0 0 1-.7 .2 .53 .53 0 0 1-.2-.7 .53 .53 0 0 1 .7-.2h.2a.49 .49 0 0 0-.8-.3zM157.3 167.4a.25 .25 0 0 0 .1 .4 .25 .25 0 0 0 .4-.2v-.3z"/>
</g>
<text font-size="5.3" fill="#231f20" x="199.5" y="141.5">55</text>
<g font-size="4.2" fill="#231f20">
<text x="25.4" y="28.3">3.3 Cálculos y resultados adicionales</text>
<text x="25.4" y="38.5">3.3.1 Características del sistema</text>
<text x="30.4" y="43.6">Tomando en cuenta un caudal promedio de</text>
<text x="25.4" y="48.7">9.77 mL/min se obtuvo un tiempo de retención</text>
<text x="25.4" y="53.8">hidráulico medio de 29.3 horas (1.2 días),</text>
<text x="25.4" y="59">que está dentro del rango para los sistemas de</text>
<text x="115.5" y="56.5">El sistema presentó una tasa de remoción</text>
<text x="25.4" y="64.1">lodos activados de aireación prolongada (18-36</text>
<text x="110.5" y="61.7">para</text>
<text x="121" y="61.7">la</text>
<text x="127.2" y="61.7">demanda</text>
<text x="145.7" y="61.7">química</text>
<text x="162.5" y="61.7">de</text>
<text x="169.7" y="61.7">oxígeno</text>
<text x="186.5" y="61.7">de</text>
<text x="25.4" y="69.2">horas) [4] [6-7].</text>
<text x="110.5" y="66.9">1.32 mg/L*hora con una desviación de 2.22</text>
<text x="30.4" y="74.3">La carga orgánica volumétrica promedio</text>
<text x="110.5" y="72.1">mg/L*hora.</text>
<text x="115.5" y="77.3">Para la demanda bioquímica de oxígeno de</text>
<text x="25.4" y="79.4">del af</text>
<text x="34.1" y="79.4">luente del sistema se determinó en 0.12</text>
<text x="110.5" y="82.5">4.28 mg/L*hora con una desviación estándar de</text>
<text x="25.4" y="89.6">aceptable</text>
<text x="25.4" y="84.5">kg DBO /m *día, resultando dentro del rango</text>
<text x="45" y="89.6">para</text>
<text x="55.8" y="89.6">los</text>
<text x="64.4" y="89.6">sistemas</text>
<text x="82.3" y="89.6">de</text>
<text x="89.9" y="89.6">aireación</text>
<text x="110.5" y="87.7">4.48 mg/L*hora y f</text>
<text x="143.6" y="87.7">inalmente para los sólidos</text>
<text x="25.4" y="94.8">extendida (0.1-0.4 kg DBO /m *día) [4].</text>
<text x="110.5" y="92.9">suspendidos</text>
<text x="134.6" y="92.9">de</text>
<text x="141.9" y="92.9">0.36</text>
<text x="152.7" y="92.9">mg/L*hora</text>
<text x="174.9" y="92.9">con</text>
<text x="184.4" y="92.9">una</text>
<text x="30.4" y="99.9">El sistema contó con una carga hidráulica</text>
<text x="110.5" y="98.1">desviación estándar de 0.28 mg/L*hora.</text>
<text x="25.4" y="105">de 0.24 m/día. Además, se determinó que la</text>
<text x="25.4" y="110.1">relación F/M es elevada ya que se obtuvo en</text>
<text x="110.5" y="108.5">3.3.3 Ef</text>
<text x="115.5" y="113.7">Los gráf</text>
<text x="122.8" y="108.5">iciencia de remoción</text>
<text x="128.3" y="113.7">icos de las f</text>
<text x="148" y="113.7">iguras 11 y 12 muestran</text>
<text x="25.4" y="115.2">promedio 2.00 kg DBO/kg SSVLM*día en</text>
<text x="110.5" y="118.9">el porcentaje de remoción que obtuvo el sistema</text>
<text x="25.4" y="120.3">comparación con los valores típicos para los</text>
<text x="25.4" y="125.4">procesos de aireación extendida y de mezcla</text>
<text x="110.5" y="124.1">a lo largo del período de evaluación para los</text>
<text x="25.4" y="130.6">completa (0.05 -0.15 Kg DBO/Kg SSVLM-día)</text>
<text x="110.5" y="129.3">sólidos suspendidos.</text>
<text x="25.4" y="135.7">[4] [6] [8].</text>
<text x="115.5" y="134.5">El sistema de lodos activados alcanzó un</text>
<text x="30.4" y="140.8">Lo que se traduce a que no existe un equilibrio</text>
<text x="110.5" y="139.7">valor promedio de remoción de 70.0%, por</text>
<text x="25.4" y="145.9">entre alimento y la generación de biomasa o</text>
<text x="110.5" y="144.9">debajo de lo presentado en la teoría [4].</text>
<text x="25.4" y="151">microorganismo dentro del sistema. Se obtuvo</text>
<text x="25.4" y="156.1">un coef</text>
<text x="25.4" y="161.2">0.6556/día.</text>
<text x="37.6" y="156.1">iciente k de consumo de oxígeno de</text>
<text x="30.4" y="166.4">Se determinó que el índice volumétrico de</text>
<text x="25.4" y="171.5">lodos (IVL) es de 193 mL/g.</text>
<text x="30.4" y="176.6">Este se encuentra en un rango mayor que</text>
<text x="25.4" y="181.7">150 mL/g por lo que representa que el sistema</text>
<text x="25.4" y="186.8">tiene una pobre compactación y sedimentación</text>
<text x="25.4" y="191.9">de los lodos [9].</text>
<text x="30.4" y="197">Por lo tanto presenta una baja velocidad de</text>
<text x="25.4" y="202.2">sedimentación del sistema fue de 4.16 cm/min</text>
<text x="25.4" y="207.3">(2.50 m/h), ya que se espera un lodo fácilmente</text>
<text x="25.4" y="212.4">sedimentable con una velocidad de 6 m/h. [10]</text>
<text x="25.4" y="222.6">3.3.2 Coef</text>
<text x="30.4" y="227.7">En la tabla 2 se presentan los coef</text>
<text x="42" y="222.6">iciente (k) y tasas de remoción</text>
<text x="91.3" y="227.7">icientes</text>
<text x="25.4" y="232.8">k de remoción de los parámetros de demanda</text>
<text x="115.5" y="233.2">El sistema contó con una ef</text>
<text x="160" y="233.2">iciencia media de</text>
<text x="25.4" y="238">química de oxígeno (DQO) y de los sólidos</text>
<text x="110.5" y="238.4">remoción de DQO de 54%.</text>
<text x="25.4" y="243.1">suspendidos.</text>
<text x="115.5" y="243.6">En el gráf</text>
<text x="131.9" y="243.6">ico de la f</text>
<text x="150" y="243.6">igura 12 se muestra el</text>
<text x="30.4" y="248.2">Estos coef</text>
<text x="47.1" y="248.2">icientes se determinaron para un</text>
<text x="110.5" y="248.8">porcentaje de ef</text>
<text x="136.9" y="248.8">iciencia a lo largo del período</text>
<text x="25.4" y="253.3">orden de reacción uno (n=1).</text>
<text x="110.5" y="254">de evaluación. La ef</text>
<text x="143.7" y="254">iciencia disminuyó a partir</text>
</g>
<g font-size="3.9" fill="#231f20">
<text x="114.5" y="28.1">Tabla 2. Coef</text>
<text x="135" y="28.1">icientes de remoción del sistema</text>
<text x="110.5" y="217.6">Figura 11. Gráf</text>
<text x="135.2" y="217.6">ico del rendimiento de eliminación</text>
<text x="110.5" y="222.8">de sólidos suspendidos en porcentaje.</text>
</g>
<g font-size="3.5" fill="#231f20">
<text x="25.1" y="11.7">Revista de Iniciación Científica</text>
<text x="144.8" y="11.7">Journal of Undergraduate Research</text>
</g>
<text font-size="3.2" fill="#231f20" x="54.6" y="17.8">Alpírez (et al): Evaluación de un sistema biológico de lodos activados a escala de laboratorio.</text>
<g font-size="2.8" fill="#231f20">
<text x="162.1" y="35.5">Coef</text>
<text x="166.8" y="35.5">iciente de</text>
<text x="124" y="37.1">Parámetro</text>
<text x="160.2" y="38.6">remoción k (/día)</text>
<text x="119" y="47.2">Sólidos suspendidos</text>
<text x="127.4" y="42.2">DQO</text>
<text x="166.6" y="42.2">0.0234</text>
<text x="166.6" y="47.2">0.0355</text>
<text x="48.5" y="267.2">RIC · Vol. 3 - N. 1 ∙ Junio ∙ 2017</text>
</g>
<g font-size="2.5" fill="#231f20">
<text x="45.9" y="83.1">3</text>
<text x="40.2" y="85.9">5</text>
<text x="77.3" y="93.4">3</text>
<text x="71.6" y="96.2">5</text>
</g>
<text font-size="1.6" fill="#231f20" x="64.6" y="266.3">0</text>
</svg>
